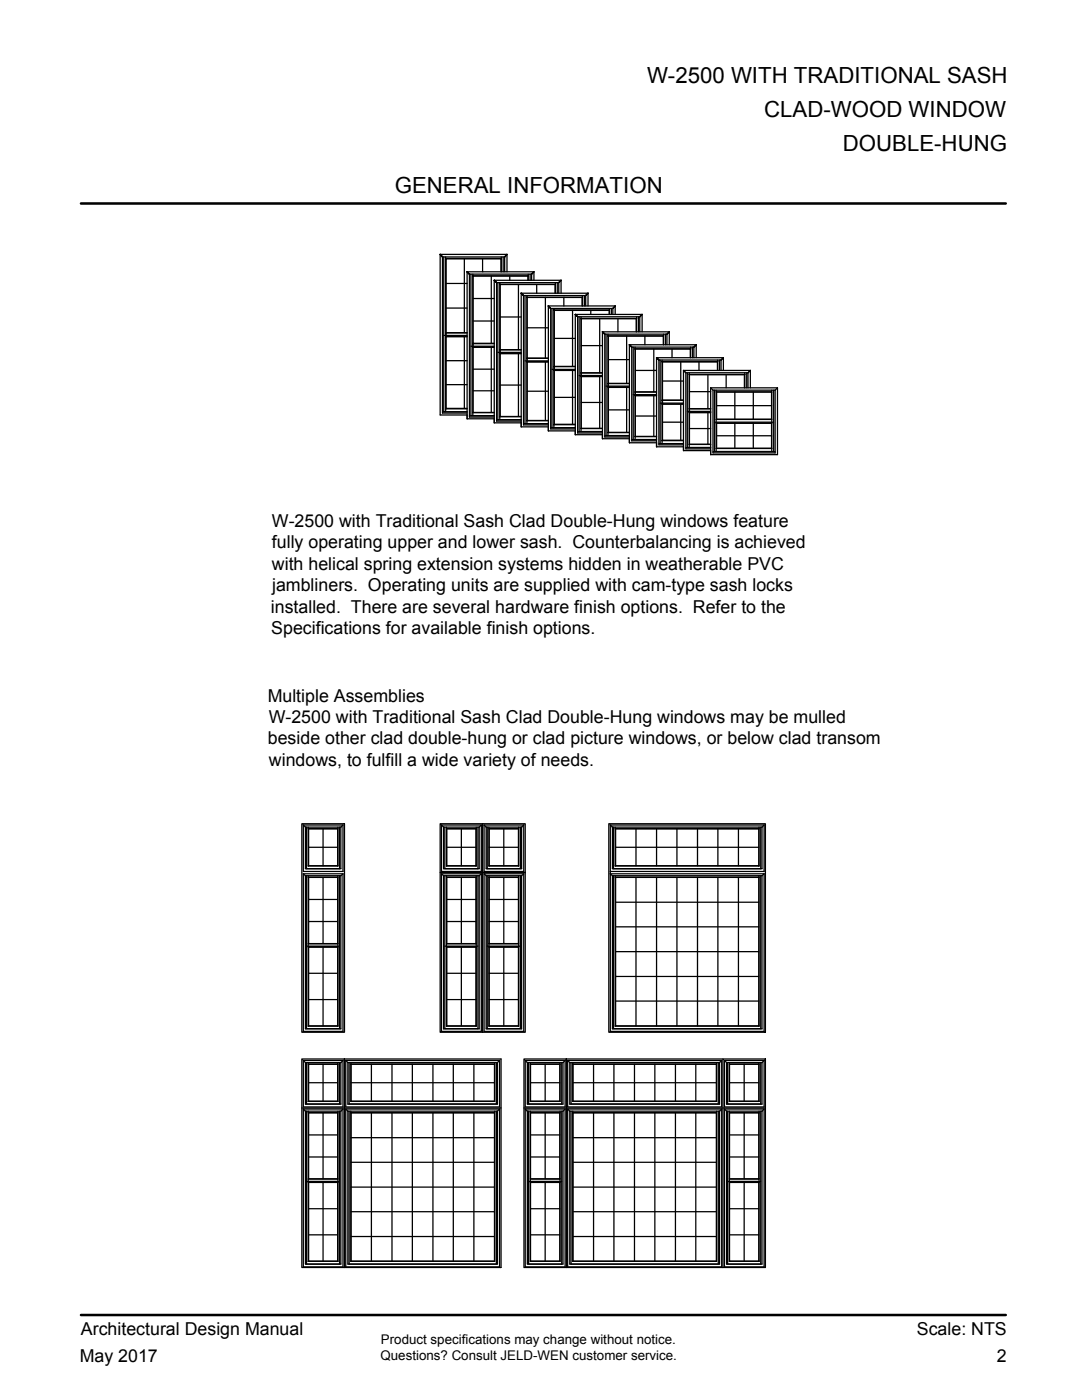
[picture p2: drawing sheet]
<svg xmlns="http://www.w3.org/2000/svg" width="216mm" height="279mm" viewBox="0 0 216 279" stroke-linecap="round" stroke-linejoin="round" font-family="sans-serif">
<g fill="none" stroke="#000" stroke-width=".25">
<path d="M87.8 50.8l.5 .5v31.1h4.9M87.8 50.8l.5 .5h12.4M87.8 50.8h13.4M87.8 50.8v32h5.4M88.5 51.3v30.9M88.9 51.3v30.9M89 51.7l-.1-.1 11.1 .1M89 51.7h11M89 51.7v29.8M89 56.6h4.2M92.7 51.7v14.7M93.2 54.2l.5 .5v28.5h4.9"/>
<path d="M93.2 54.2v29.4h5.4M93.2 54.2l.5 .5h12.4M93.2 54.2h13.3M94 54.7v28.3M94.3 54.7v28.2M94.4 55.1h11M94.4 55.1v27.2M94.4 59.6h4.2M96.3 51.7v2.5M98 55.1v13.4M98.6 55.9l.5 .5v27.6h4.9M98.6 55.9v28.5h5.4"/>
<path d="M98.6 55.9l.5 .5h12.4M98.6 55.9h13.4M99.3 56.4v27.4M99.7 56.7h11.1zM99.7 56.4v27.3M99.8 56.8v26.3M100 51.7v2.5M100 51.3v2.9M100.4 51.3v2.9M100.7 51.3v2.9M101.2 50.8l-.5 .5M101.2 50.8v3.4"/>
<path d="M101.7 55.1v.8M103.4 56.8v13M104 58.5l.5 .5v25.8h4.9M104 58.5v26.7h5.4M104 58.5l.5 .5h12.4M104 58.5h13.3M104.8 59v25.6M105.1 59v25.6M105.2 59.4h10.9M105.2 59.4v24.5M105.4 55.1v.8M105.4 54.7v1.2"/>
<path d="M105.8 54.7v1.2M106.1 54.7v1.2M106.5 54.2l-.4 .5M106.5 54.2v1.7M107.1 56.8v1.7M108.8 59.4v12.1M110.8 56.4v2.1M111.2 56.4v2.1M111.5 56.4v2.1M112 55.9l-.5 .5M112 55.9v2.6M112.5 59.4v1.7"/>
<path d="M116.1 59.4v1.7M116.2 59v2.1M116.6 59v2.1M116.9 59v2.1M117.3 58.5l-.4 .5M117.3 58.5v2.6M88.5 66.9h4.7M89 72h4.2M89 76.8h4.2M89 61.5h4.2M92.7 67.2v14.3M93.2 66.4h-4.3h4.3"/>
<path d="M93.2 67.2h-4.3h4.3M94 69.1h4.6M94.4 64.1h4.2M94.4 73.7h4.2M94.4 78h4.2M98 69.3v13M98.6 68.5l-4.3 .1h4.3M98.6 69.3h-4.2M99.3 70.3h4.7M99.8 63.3h4.2M99.8 76.8h4.2M103.4 70.6v12.5"/>
<path d="M104 69.8h-4.3h4.3M104 70.5h-4.3l4.3 .1M104.8 72h4.6M105.2 65.4h4.2M105.2 78.1h4.2M108.8 72.2v11.7M109.4 61.1l.5 .5v24h4.9M109.4 71.5h-4.3h4.3M109.4 72.2h-4.3h4.3M109.4 61.1v24.9h5.4M109.4 61.1l.5 .5h12.4M109.4 61.1h13.4"/>
<path d="M110.1 73.7h4.7M110.1 61.6v23.8M110.5 61.6v23.8M110.6 61.9h-.1h11.1M110.6 61.9h11M110.6 61.9v22.8M110.6 79.3h4.2M110.6 67.5h4.2M114.2 61.9v11.2M114.2 73.9v10.8M114.8 62.8l.5 .4v23.2h4.9M114.8 73.1l-4.3 .1h4.3"/>
<path d="M114.8 73.9h-4.3h4.3M114.8 62.8v24h5.4M114.8 62.8l.5 .4h12.4M114.8 62.8h13.3M115.6 74.9h4.6M115.6 63.2v23M115.9 63.2v22.9M116 63.6h10.9M116 63.6v21.9M116 69h4.2M117.9 61.9v.9M119.7 63.6v10.8"/>
<path d="M119.7 75.2v10.3M120.2 66.2l.5 .5v20.5h4.9M120.2 74.4h-4.3h4.3M120.2 75.1h-4.3l4.3 .1M120.2 66.2v21.4h5.4M120.2 66.2l.5 .5h12.4M120.2 66.2h13.3M120.9 77.1h4.7M120.9 66.7v20.3M121.3 66.7v20.2M121.4 67.1h11M121.4 67.1v19.2"/>
<path d="M121.4 71.8h4.2M121.6 61.9v.9M121.6 61.6v1.2M122 61.6v1.2M122.3 61.6v1.2M122.8 61.1l-.5 .5M122.8 61.1v1.7M123.3 63.6v2.6M125 67.1v9.4M125 77.3v9M125.6 68.8l.5 .5v18.7h4.9M125.6 68.8l.5 .5h12.4"/>
<path d="M125.6 76.5l-4.3 .1h4.3M125.6 77.2h-4.3l4.3 .1M125.6 68.8v19.6h5.4M125.6 68.8h13.3M126.4 78.8h4.6M126.4 69.3v18.4M126.7 69.6h11.1zM126.7 69.3v18.4M126.8 73.9h4.2M126.9 63.6v2.6M127 63.2v3M127.4 63.2v3"/>
<path d="M127.7 63.2v3M128.1 62.8l-.4 .4M128.1 62.8v3.4M128.7 67.1v1.7M130.5 69.7v8.5M130.5 79v8.1M131 71.4l.5 .5v16.9h4.9M131 78.2h-4.3h4.3M131 78.9h-4.3l4.3 .1M131 71.4v17.8h5.4M131 71.4l.5 .5h12.4M131 71.4h13.3"/>
<path d="M131.7 71.9v16.6M132.1 71.9v16.6M132.2 72.2h11M132.2 72.2h-.1h11.1M132.2 72.2v15.7M132.2 76h4.2M132.4 67.1v1.7M132.4 66.7v2.1M132.8 66.7v2.1M133.1 66.7v2.1M133.5 66.2l-.4 .5M133.5 66.2v2.6"/>
<path d="M134.1 69.7v1.7M135.8 72.2v7.7M136.4 73.9l.4 .5v15.2h5M136.4 73.9h13.3M136.4 73.9l.4 .5h12.5M136.4 79.9h-4.3h4.3M136.4 73.9v16h5.4M137.1 74.4v14.9M137.5 74.4v14.9M137.6 74.8v13.9M137.6 74.8h10.9M137.6 78.2h4.2"/>
<path d="M137.7 69.7v1.7M137.8 69.3v2.1M138.2 69.3v2.1M138.5 69.3v2.1M138.9 68.8l-.4 .5M138.9 68.8v2.6M139.5 72.2v1.7M141.3 74.8v6.7M141.8 77.4l.5 .5v12.5h12.4v-12.5M141.8 77.4v13.3h13.3v-13.3M141.8 77.4h13.3M142.3 77.9h12.4"/>
<path d="M142.6 77.9v12.2M142.9 77.9v12.2M143 78.2h11M143 78.2v5.5M143.2 72.2v1.7M143.2 71.9v2M143.6 71.9v2M143.9 71.9v2M144.3 71.4v2.5M144.3 71.4l-.4 .5M144.9 74.8v2.6M146.6 78.2v5.5"/>
<path d="M148.5 74.8v2.6M148.6 74.4v3M149 74.4v3M149.3 74.4v3M149.7 73.9v3.5M149.7 73.9l-.4 .5M150.3 78.2v5.5M154 78.2v5.5M154 77.9v12.2M154.4 77.9v12.2M155.1 77.4l-.4 .5M88.3 82.2h4.9"/>
<path d="M89 81.5h4.2M89 81.5l-.1 .1h4.3M93.7 83h4.9M94 82.9h4.6M94.4 82.3h4.2M94.4 82.3l4.2 .1M99.1 83.8h4.9M99.3 83.7h4.7M99.8 83.1h4.2M99.8 83.1l4.2 .1M104.5 84.6h4.9M105.2 83.9h4.2"/>
<path d="M105.2 83.9l4.2 .1M109.9 85.4h4.9M110.6 84.7h4.2M110.6 84.7l-.1 .1h4.3M115.3 86.2h4.9M115.6 86.1h4.6M116 85.5h4.2M116 80.3h4.2M120.7 87h4.9M121.4 86.3h4.2M121.4 81.8h4.2M126.1 87.7h4.9"/>
<path d="M126.8 83h4.2M131 87.1h-4.3h4.3M131.5 88.5h4.9M131.7 80.4h4.7M132.2 87.9h-.1h4.3M132.2 87.9h4.2M132.2 84.3h4.2M135.8 80.7v7.2M136.4 80.6h-4.3l4.3 .1M136.8 89.3h5M137.1 89.3h4.7M137.1 82.1h4.7"/>
<path d="M137.6 85.5h4.2M137.6 88.7h4.2M141.3 82.4v6.3M141.8 81.5l-4.3 .1h4.3M141.8 82.3h-4.3l4.3 .1M142.3 90.1h12.4M142.6 84.3h11.8M142.6 90.1h11.8M143 84.5h11M143 87h11M143 83.7h11M143 89.5h11"/>
<path d="M143 84.5v5M143 81h11M146.6 84.5v5M150.3 84.5v5M154 84.5v5M60.2 164.4h8.5v41.6h-8.5zM60.5 164.6v9.3h7.9v-9.3M60.5 174.4v31.4h7.9v-31.4M60.5 174.4h7.9M60.5 174.4l.4 .4M60.5 164.6h7.9M60.5 164.6l.4 .5"/>
<path d="M60.9 165.1v8.3h7.1v-8.3M60.9 174.8v30.5h7.1v-30.5M60.9 174.8h7.1M60.9 165.1h7.1M61.2 174.8v30.5h6.6v-30.5M61.2 165.1v8.3M61.5 165.1v7.7M61.5 174.8v30M61.5 172.8h5.9M61.6 165.4l-.1 7.4M61.6 175.1v13.2M61.6 175.1h5.8"/>
<path d="M61.6 179.5h5.8M61.6 165.4h5.8M61.6 169.1h5.8M64.5 165.4v7.4M64.5 175.1v13.2M67.4 165.4v7.4M67.4 175.1v13.2M67.4 165.1v7.7M67.4 174.8v30M67.8 165.1v8.3M68.4 174.4l-.4 .4M68.4 164.6l-.4 .5"/>
<path d="M87.8 174.1h17M88.1 174.4h7.9M88.1 174.4v31.4h7.9v-31.4M88.1 164.6h7.9M88.1 164.6v9.3h7.9v-9.3M88.1 174.4l.4 .4M88.1 164.6l.4 .5M88.5 174.8h7.1M88.5 174.8v30.5h7.1v-30.5M88.5 165.1h7.1M88.5 165.1v8.3h7.1v-8.3M88.8 174.8v30.5h6.6v-30.5"/>
<path d="M88.8 165.1v8.3M89.1 172.8h5.9M89.1 165.1v7.7M89.1 174.8v30M89.1 175.1h5.9M89.1 179.5h5.9M89.1 165.4h5.9M89.1 169.1h5.9M89.1 165.4v7.4M89.1 175.1v13.2M92.1 165.4v7.4M92.1 175.1v13.2"/>
<path d="M95 165.4v7.4M95 175.1v13.2M95 165.1v7.7M95 174.8v30M95.4 165.1v8.3M96 174.4l-.4 .4M96 164.6l-.4 .5M96.3 164.4h-8.5v41.6h8.5M96.3 164.4h8.5v41.6h-8.5M96.3 164.4v41.6M96.6 174.4h7.9M96.6 174.4v31.4h7.9v-31.4"/>
<path d="M96.6 164.6h7.9M96.6 164.6v9.3h7.9v-9.3M96.6 174.4l.4 .4M96.6 164.6l.4 .5M97 174.8h7.1M97 174.8v30.5h7.1v-30.5M97 165.1h7.1M97 165.1v8.3h7.1v-8.3M97.2 174.8v30.5h6.6v-30.5M97.2 165.1v8.3M97.6 172.8h5.9M97.6 165.1v7.7"/>
<path d="M97.6 174.8v30M97.6 175.1h5.8M97.6 179.5h5.8M97.6 165.4h5.8M97.6 169.1h5.8M97.6 165.4v7.4M97.6 175.1v13.2M100.5 165.4v7.4M100.5 175.1v13.2M103.4 165.4l.1 7.4M103.4 175.1v13.2M103.5 165.1v7.7"/>
<path d="M103.5 174.8v30M103.8 165.1v8.3M104.5 174.4l-.4 .4M104.5 164.6l-.4 .5M121.5 164.4h31.2v41.6h-31.2zM121.8 164.6v41.2h30.7v-31.4M121.8 164.6h30.7M121.8 164.6l.4 .5M122.2 174.8h29.8M122.2 174.8v30.5h29.8v-30.5M122.2 165.1h29.8M122.2 165.1v8.3h29.8v-8.3"/>
<path d="M122.4 174.8v30.5h29.4v-30.5M122.4 165.1v8.3M122.8 165.1v7.7M122.8 174.8v30M122.8 172.8h28.7M122.8 175.1v29.6M122.8 175.1h28.6M122.8 165.4h28.6M122.8 169.1h28.6M122.8 165.4v7.4M126.9 165.4v7.4M126.9 175.1v29.6"/>
<path d="M131 165.4v7.4M131 175.1v29.6M135.1 165.4v7.4M135.1 175.1v29.6M139.2 165.4v7.4M139.2 175.1v29.6M143.2 165.4v7.4M143.2 175.1v29.6M147.3 165.4v7.4M147.3 175.1v29.6M151.4 175.1v29.6M151.4 165.4l.1 7.4"/>
<path d="M151.5 165.1v7.7M151.5 174.8v30M151.8 165.1v8.3M152.5 174.4h-30.7l.4 .4M152.5 164.6v9.3h-30.7M152.5 174.4l-.5 .4M152.5 164.6l-.5 .5M61.2 188.8h6.6M61.6 189v15.7M61.6 188.3h5.8M61.6 189l-.1-.1 5.9 .1M61.6 189h5.8"/>
<path d="M61.6 183.9h5.8M61.6 194.2h5.8M61.6 199.5h5.8M64.5 189v15.7M67.4 189v15.7M88.8 188.8h6.6M89.1 188.3h5.9M89.1 189h5.9M89.1 183.9h5.9M89.1 194.2h5.9M89.1 199.5h5.9M89.1 189v15.7"/>
<path d="M92.1 189v15.7M95 189v15.7M97.2 188.8h6.6M97.6 188.3h5.8M97.6 189h5.8M97.6 183.9h5.8M97.6 194.2h5.8M97.6 199.5h5.8M97.6 189v15.7M100.5 189v15.7M103.4 189v15.7M122.8 180.1h28.6"/>
<path d="M122.8 185h28.6M122.8 189.9h28.6M122.8 194.9h28.6M122.8 199.8h28.6M60.2 211.3h8.5v41.7h-8.5zM60.5 211.6v9.3h7.9v-9.3M60.5 211.6h7.9M60.5 211.6l.4 .5M60.9 212.1v8.3h7.1v-8.3M60.9 212.1h7.1M61.2 212.1v8.2M61.5 212.1v7.7"/>
<path d="M61.5 204.8h5.9M61.5 219.8h5.9M61.6 212.4l-.1 7.4M61.6 204.7h5.8M61.6 204.7l-.1 .1M61.6 212.4h5.8M61.6 216.1h5.8M64.5 212.4v7.4M67.4 212.4v7.4M67.4 204.7v.1M67.4 212.1v7.7M67.8 212.1v8.2"/>
<path d="M68.4 211.6l-.4 .5M68.7 211.3h31.3v41.7h-31.3M69 211.6h30.7M69 211.6v9.3h30.7v-9.3M69 211.6l.4 .5M69.4 212.1h29.9M69.4 212.1v8.3h29.9v-8.3M69.7 212.1v8.2M70 219.8h28.7M70 212.1v7.7M70 212.4h28.7M70 216.1h28.7"/>
<path d="M70 212.4v7.4M74.1 212.4v7.4M78.2 212.4v7.4M82.3 212.4v7.4M86.4 212.4v7.4M89.1 204.8h5.9M89.1 204.7h5.9M89.1 204.7v.1M90.5 212.4v7.4M94.6 212.4v7.4M95 204.7v.1M97.6 204.8h5.9"/>
<path d="M97.6 204.7h5.8M97.6 204.7v.1M98.7 212.4v7.4M98.7 212.1v7.7M99 212.1v8.2M99.7 211.6l-.4 .5M103.4 204.7l.1 .1M104.5 211.3h8.5v41.7h-8.5zM104.8 211.6h8M104.8 211.6v9.3h8v-9.3M104.8 211.6l.4 .5M105.2 212.1v8.3h7.1v-8.3"/>
<path d="M105.2 212.1h7.1M105.5 212.1v8.2M105.8 219.8h5.9M105.8 212.1v7.7M105.9 212.4h5.8M105.9 216.1h5.8M105.9 212.4l-.1 7.4M108.8 212.4v7.4M111.7 212.4v7.4M111.7 212.1v7.7M112.1 212.1v8.2M112.8 211.6l-.5 .5"/>
<path d="M113 211.3h31.3M113.3 211.6v9.3h30.7v-9.3M113.3 211.6h30.7M113.3 211.6l.4 .5M113.7 212.1v8.3h29.9v-8.3M113.7 212.1h29.9M113.9 212.1v8.2M114.3 212.1v7.7M114.3 212.4h28.7zM114.3 219.8h28.7M114.3 212.4v7.4M114.3 216.1h28.6"/>
<path d="M118.4 212.4v7.4M122.5 212.4v7.4M122.8 204.8h28.7M122.8 204.7h28.6M122.8 204.7v.1M126.6 212.4v7.4M130.7 212.4v7.4M134.8 212.4v7.4M138.8 212.4v7.4M142.9 219.8h.1M143 212.1v7.7M143.3 212.1v8.2"/>
<path d="M144 211.6l-.4 .5M144.3 211.3h8.4v41.7h-8.4zM144.6 211.6v9.3h7.9v-9.3M144.6 211.6h7.9M144.6 211.6l.4 .5M145 212.1v8.3h7v-8.3M145 212.1h7M145.2 212.1v8.2M145.5 219.8h6M145.5 212.1v7.7M145.6 212.4l-.1 7.4M145.6 212.4h5.8"/>
<path d="M145.6 216.1h5.8M148.5 212.4v7.4M151.4 204.7l.1 .1M151.4 212.4l.1 7.4M151.5 212.1v7.7M151.8 212.1v8.2M152.5 211.6l-.5 .5M60.2 221.1h39.8M60.5 221.3v31.5h7.9v-31.5M60.5 221.3h7.9M60.5 221.3l.4 .5M60.9 221.8v30.5h7.1v-30.5"/>
<path d="M60.9 221.8h7.1M61.2 221.8v30.5M61.2 235.8h6.6M61.5 221.8v29.9M61.6 222.1v13.2M61.6 236v15.7M61.6 222.1h5.8M61.6 235.3h5.8M61.6 236h5.8M61.6 230.9h5.8M61.6 226.5h5.8M64.5 222.1v13.2"/>
<path d="M64.5 236v15.7M67.4 222.1v13.2M67.4 236v15.7M67.4 221.8v29.9M67.8 221.8v30.5M68.4 221.3l-.4 .5M69 221.3h30.7M69 221.3v31.5h30.7v-31.5M69 221.3l.4 .5M69.4 221.8h29.9M69.4 221.8v30.5h29.9v-30.5M69.7 221.8v30.5"/>
<path d="M70 221.8v29.9M70 222.1v29.6M70 222.1h28.7M70 227h28.7M70 232h28.7M70 236.9h28.7M74.1 222.1v29.6M78.2 222.1v29.6M82.3 222.1v29.6M86.4 222.1v29.6M90.5 222.1v29.6M94.6 222.1v29.6"/>
<path d="M98.7 222.1v29.6M98.7 221.8v29.9M99 221.8v30.5M99.7 221.3l-.4 .5M104.5 221.1h48.2M104.8 221.3h8M104.8 221.3v31.5h8v-31.5M104.8 221.3l.4 .5M105.2 221.8v30.5h7.1v-30.5M105.2 221.8h7.1M105.5 235.8h6.6M105.5 221.8v30.5"/>
<path d="M105.8 221.8v29.9M105.9 222.1h5.8M105.9 235.3h5.8M105.9 236h5.8M105.9 230.9h5.8M105.9 226.5h5.8M105.9 222.1v13.2M105.9 236v15.7M108.8 222.1v13.2M108.8 236v15.7M111.7 222.1v13.2M111.7 236v15.7"/>
<path d="M111.7 221.8v29.9M112.1 221.8v30.5M112.8 221.3l-.5 .5M113.3 221.3v31.5h30.7v-31.5M113.3 221.3h30.7M113.3 221.3l.4 .5M113.7 221.8v30.5h29.9v-30.5M113.7 221.8h29.9M113.9 221.8v30.5M114.3 221.8v29.9M114.3 222.1v29.6M114.3 222.1h28.6"/>
<path d="M114.3 227h28.6M114.3 232h28.6M114.3 236.9h28.6M118.4 222.1v29.6M122.5 222.1v29.6M126.6 222.1v29.6M130.7 222.1v29.6M134.8 222.1v29.6M138.8 222.1v29.6M142.9 222.1v29.6M143 221.8v29.9M143.3 221.8v30.5"/>
<path d="M144 221.3l-.4 .5M144.6 221.3v31.5h7.9v-31.5M144.6 221.3h7.9M144.6 221.3l.4 .5M145 221.8v30.5h7v-30.5M145 221.8h7M145.2 221.8v30.5M145.2 235.8h6.6M145.5 221.8v29.9M145.6 222.1h5.8M145.6 222.1v13.2M145.6 236v15.7"/>
<path d="M145.6 235.3h5.8M145.6 236h5.8M145.6 230.9h5.8M145.6 226.5h5.8M148.5 222.1v13.2M148.5 236v15.7M151.4 222.1v13.2M151.4 236v15.7M151.5 221.8v29.9M151.8 221.8v30.5M152.5 221.3l-.5 .5M61.5 251.7h5.9"/>
<path d="M61.6 251.7h5.8M61.6 241.2h5.8M61.6 246.4h5.8M61.6 251.7h-.1M67.4 251.7h.1M70 251.7h28.7M70 241.8h28.7M70 246.8h28.7M70 251.7h.1M98.7 251.7h.1M105.8 251.7h5.9M105.9 251.7h5.8"/>
<path d="M105.9 241.2h5.8M105.9 246.4h5.8M105.9 251.7h-.1M111.7 251.7h.1M113 253h31.3M114.3 251.7h28.7M114.3 251.7h28.6M114.3 251.7h.1M114.3 241.8h28.6M114.3 246.8h28.6M142.9 251.7h.1M145.5 251.7h6"/>
<path d="M145.6 251.7h5.8M145.6 251.7h-.1M145.6 241.2h5.8M145.6 246.4h5.8M151.4 251.7h.1"/>
</g>
<path d="M16.2 40.6h184.5M16.2 262.4h184.5" fill="none" stroke="#000" stroke-width=".51"/>
<g font-size="4.4">
<text x="129.1" y="16.7">W-2500 WITH TRADITIONAL SASH</text>
<text x="152.5" y="23.3">CLAD-WOOD WINDOW</text>
<text x="168.2" y="30.1">DOUBLE-HUNG</text>
<text x="78.8" y="38.5">GENERAL INFORMATION</text>
</g>
<g font-size="3.5">
<text x="54.3" y="105.1">W-2500 with Traditional Sash Clad Double-Hung windows feature</text>
<text x="54.3" y="109.4">fully operating upper and lower sash. Counterbalancing is achieved</text>
<text x="54.3" y="113.7">with helical spring extension systems hidden in weatherable PVC</text>
<text x="54.3" y="118">jambliners. Operating units are supplied with cam-type sash locks</text>
<text x="54" y="122.3">installed. There are several hardware finish options. Refer to the</text>
<text x="54.1" y="126.5">Specifications for available finish options.</text>
<text x="53.4" y="140">Multiple Assemblies</text>
<text x="53.5" y="148.5">beside other clad double-hung or clad picture windows, or below clad transom</text>
<text x="53.6" y="144.3">W-2500 with Traditional Sash Clad Double-Hung windows may be mulled</text>
<text x="53.7" y="152.8">windows, to fulfill a wide variety of needs.</text>
<text x="16.2" y="266.5">Architectural Design Manual</text>
<text x="183" y="266.5">Scale: NTS</text>
<text x="15.9" y="271.8">May 2017</text>
<text x="198.9" y="271.8">2</text>
</g>
<g font-size="2.7">
<text x="76" y="268.2">Product specifications may change without notice.</text>
<text x="75.9" y="271.4">Questions? Consult JELD-WEN customer service.</text>
</g>
</svg>
